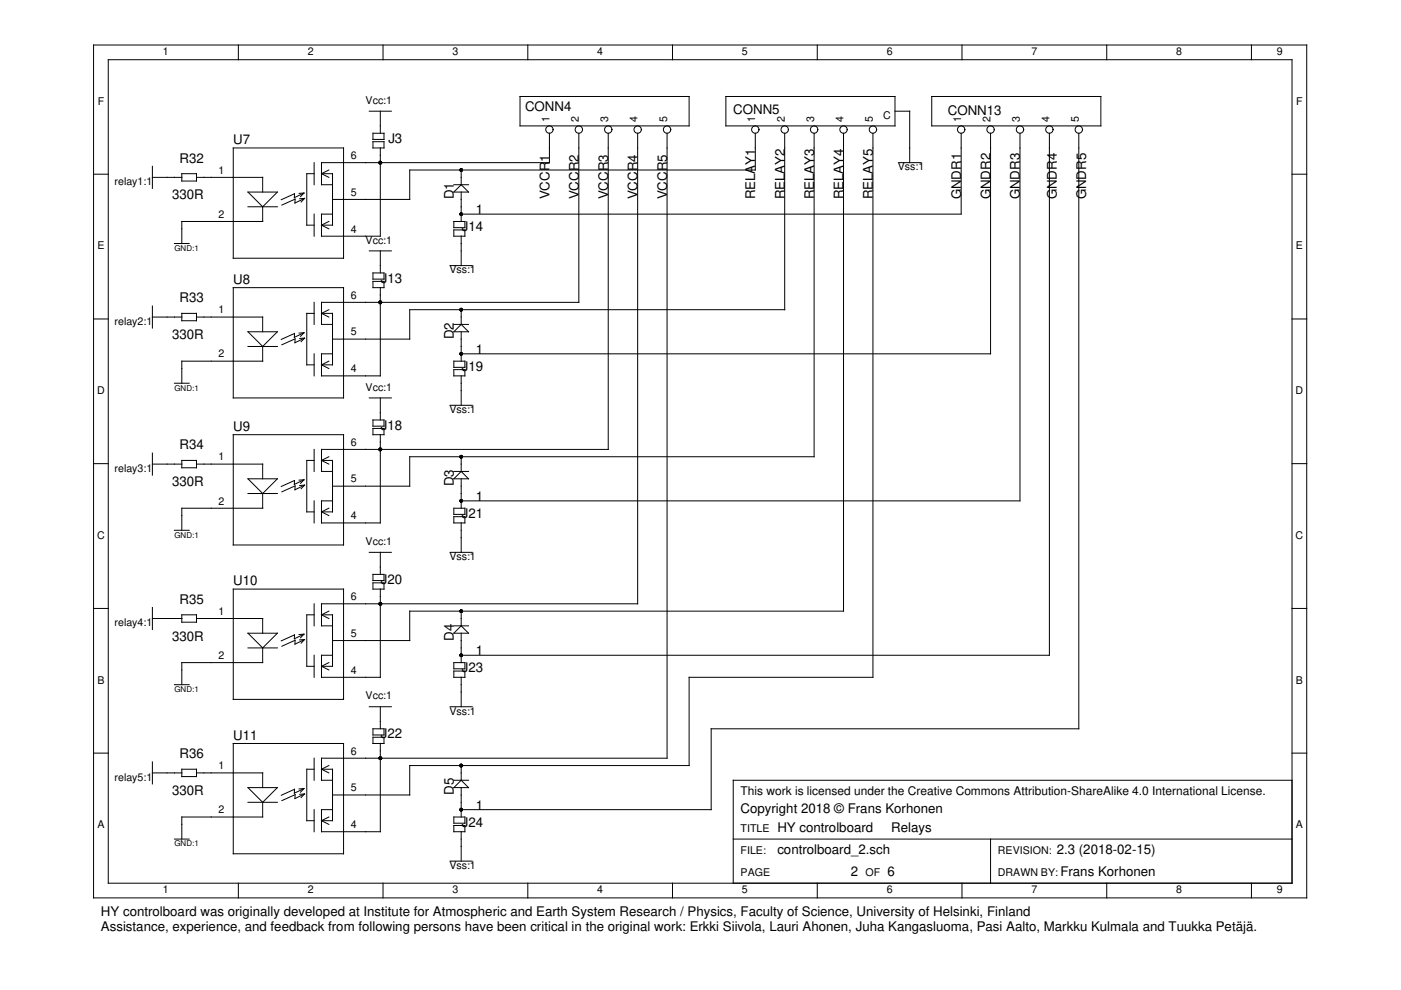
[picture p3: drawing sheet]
<svg xmlns="http://www.w3.org/2000/svg" width="297mm" height="210mm" viewBox="0 0 297 210" stroke-linecap="round" stroke-linejoin="round" font-family="sans-serif">
<g fill="none" stroke="#000" stroke-width=".21">
<path d="M19.8 9.5h257.3v180.9h-257.3zM23 12.7h250.9v174.6h-250.9zM50.5 9.5v3.2M81.2 9.5v3.2M111.9 9.5v3.2M142.6 9.5v3.2M173.3 9.5v3.2M204 9.5v3.2M234.7 9.5v3.2M265.3 9.5v3.2M19.8 36.9h3.2M32.3 37.6h6.3"/>
<path d="M32.3 35.3v4.6M38.5 36.8h3.2v1.6h-3.2zM41.7 37.6h14v3.1M49.5 31.4h23.3v23.4h-23.3zM66.6 36.8h-1.6v10.9h1.6M66.6 34.5v4.7M68.2 36.8h2.3v10.9h-2.3M68.2 36.8l1.5 .8M69.7 36l-1.5 .8M78.3 23.6h4.7M79.1 30h2.3v1.4h-2.3zM79.1 28.3h2.3v1.3h-2.3z"/>
<path d="M80.6 31.3v18.8h-12.4v-4.7h2.3M80.6 23.6v4.7M96.2 39.2h3.1M97.8 36v3.2M110.3 20.5h35.8v6.2h-35.8zM116.5 28.3v6.2h-48.3v4.7h2.3M122.7 28.3v35.8h-54.5v4.7h2.3M129 28.3v67h-60.8v4.7h2.3M135.2 28.3v99.7h-67v4.7h2.3M141.4 28.3v132.5h-73.2v4.6h2.3M153.9 20.5h35.9v6.2h-35.9zM160.1 28.3v7.7h-73.2v6.3h-16.4"/>
<path d="M166.4 28.3v37.4h-79.5v6.2h-16.4M172.6 28.3v68.5h-85.7v6.3h-16.4M178.8 28.3v101.3h-91.9v6.2h-16.4M185.1 28.3v115.3h-39v18.7h-59.2v6.3h-16.4M189.8 23.6h3.1v10.9M190.5 34.5h4.7M197.5 20.5h35.9v6.2h-35.9zM203.8 28.3v17.1h-106M210 28.3v46.7h-112.2M216.3 28.3v77.9h-118.5M222.5 28.3v110.6h-124.7M228.7 28.3v126.2h-77.9v17.2h-53"/>
<path d="M273.9 36.9h3.2M37 51.6h3.1M52.6 40.7h6.2l-3.1 3.1zM52.6 43.8h6.2M55.7 43.8v3.2h-17.2v4.6M63.4 41l1.1-.1-2.1 1v-.8l-2.8 1.2M63.5 42.1h1.1l-2.1 .9 .1-.8-2.8 1.3M64.4 41l-.7 .7M64.5 42.1l-.7 .7M66.6 45.4v4.7M68.2 47.7l1.5 .8M69.7 47l-1.5 .7"/>
<path d="M78.3 53.2h4.7M79.1 57.9h2.3v1.3h-2.3zM79.1 59.7h2.3v1.3h-2.3zM80.6 53.2v4.7M95.4 56.3h4.7M96.2 40.7l1.6-1.5 1.5 1.5zM96.2 47h2.4v1.3h-2.4zM96.2 48.8h2.4v1.3h-2.4zM97.8 40.7v6.3M97.8 50v6.3M19.8 67.6h3.2M32.3 64.9v4.7"/>
<path d="M32.3 67.2h6.3M38.5 66.4h3.2v1.6h-3.2zM41.7 67.2h14v3.1M49.5 61h23.3v23.4h-23.3zM52.6 70.3h6.2l-3.1 3.2zM52.6 73.5h6.2M55.7 73.5v3.1h-17.2v4.7M63.4 70.6l1.1-.1-2.1 1v-.8l-2.8 1.3M63.5 71.8l1.1-.1-2.1 1 .1-.9-2.8 1.3M64.4 70.6l-.7 .7M64.5 71.7l-.7 .7M66.6 66.4h-1.6v11h1.6"/>
<path d="M66.6 64.1v4.7M66.6 75v4.7M68.2 66.4h2.3v11h-2.3M68.2 66.4l1.5 .8M68.2 77.4l1.5 .7M69.7 65.7l-1.5 .7M69.7 76.6l-1.5 .8M80.6 61v18.7h-12.4v-4.7h2.3M96.2 76.6h2.4v1.3h-2.4zM96.2 78.4h2.4v1.3h-2.4zM96.2 70.3l1.6-1.5 1.5 1.5zM96.2 68.8h3.1"/>
<path d="M97.8 65.7v3.1M97.8 70.3v6.3M97.8 79.7v6.2M273.9 67.6h3.2M19.8 98.3h3.2M32.3 96.1v4.6M32.3 98.4h6.3M37 81.3h3.1M38.5 97.6h3.2v1.6h-3.2zM41.7 98.4h14v3.1M49.5 92.2h23.3v23.3h-23.3zM66.6 97.6h-1.6v10.9h1.6"/>
<path d="M66.6 95.3v4.7M68.2 97.6h2.3v10.9h-2.3M68.2 97.6l1.5 .8M69.7 96.8l-1.5 .8M78.3 84.4h4.7M79.1 89h2.3v1.4h-2.3zM79.1 90.8h2.3v1.4h-2.3zM80.6 92.1v18.8h-12.4v-4.7h2.3M80.6 84.4v4.6M95.4 85.9h4.7M96.2 100h3.1M97.8 96.8v3.2"/>
<path d="M97.8 100l1.5 1.5h-3.1zM273.9 98.3h3.2M37 112.4h3.1M52.6 101.5h6.2l-3.1 3.1zM52.6 104.6h6.2M55.7 104.6v3.2h-17.2v4.6M63.4 101.8l1.1-.1-2.1 1v-.8l-2.8 1.2M63.5 102.9h1.1l-2.1 .9 .1-.8-2.8 1.3M64.4 101.8l-.7 .7M64.5 102.9l-.7 .7M66.6 106.2v4.7M68.2 108.5l1.5 .8"/>
<path d="M69.7 107.8l-1.5 .7M78.3 117.1h4.7M80.6 117.1v4.7M95.4 117.1h4.7M96.2 107.8h2.4v1.3h-2.4zM96.2 109.5h2.4v1.4h-2.4zM97.8 101.5v6.3M97.8 110.8v6.3M19.8 129h3.2M32.3 128.8v4.7M32.3 131.1h6.3M38.5 130.4h3.2v1.5h-3.2z"/>
<path d="M41.7 131.1h14v3.2M49.5 124.9h23.3v23.4h-23.3zM52.6 134.3h6.2l-3.1 3.1zM52.6 137.4h6.2M55.7 137.4v3.1h-17.2v4.7M63.4 134.5h1.1l-2.1 .9v-.8l-2.8 1.3M63.5 135.7l1.1-.1-2.1 1 .1-.8-2.8 1.2M64.4 134.5l-.7 .7M64.5 135.6l-.7 .8M66.6 130.4h-1.6v10.9h1.6M66.6 128v4.7M66.6 138.9v4.7"/>
<path d="M68.2 130.4h2.3v10.9h-2.3M68.2 130.4l1.5 .7M69.7 129.6l-1.5 .8M79.1 121.8h2.3v1.3h-2.3zM79.1 123.6h2.3v1.3h-2.3zM80.6 124.9v18.7h-12.4v-4.7h2.3M96.2 134.3l1.6-1.6 1.5 1.6zM96.2 132.7h3.1M97.8 129.6v3.1M97.8 134.3v6.2M273.9 129h3.2M19.8 159.7h3.2"/>
<path d="M37 145.2h3.1M49.5 157.6h23.3v23.4h-23.3zM68.2 141.3l1.5 .7M69.7 140.5l-1.5 .8M78.3 149.8h4.7M79.1 154.5h2.3v1.3h-2.3zM79.1 156.3h2.3v1.3h-2.3zM80.6 157.6v18.7h-12.4v-4.6h2.3M80.6 149.8v4.7M95.4 149.8h4.7M96.2 140.5h2.4v1.3h-2.4zM96.2 142.3h2.4v1.3h-2.4z"/>
<path d="M97.8 143.6v6.2M273.9 159.7h3.2M32.3 161.5v4.7M32.3 163.9h6.3M37 177.9h3.1M38.5 163.1h3.2v1.6h-3.2zM41.7 163.9h14v3.1M52.6 167h6.2l-3.1 3.1zM52.6 170.1h6.2M55.7 170.1v3.1h-17.2v4.7M63.4 167.3l1.1-.1-2.1 1v-.8l-2.8 1.2M63.5 168.4l1.1-.1-2.1 1 .1-.8-2.8 1.3"/>
<path d="M64.4 167.2l-.7 .8M64.5 168.4l-.7 .7M66.6 163.1h-1.6v10.9h1.6M66.6 160.8v4.6M66.6 171.7v4.6M68.2 163.1h2.3v10.9h-2.3M68.2 163.1l1.5 .8M68.2 174l1.5 .8M69.7 162.3l-1.5 .8M69.7 173.2l-1.5 .8M96.2 165.4h3.1M96.2 173.2h2.4v1.3h-2.4z"/>
<path d="M96.2 175h2.4v1.3h-2.4zM96.2 167l1.6-1.6 1.5 1.6zM97.8 162.3v3.1M97.8 167v6.2M97.8 176.3v6.3M155.5 177.9h118.4M210 177.9v9.4M273.9 165.4h-118.4v21.9M50.5 187.3v3.1M81.2 187.3v3.1M95.4 182.6h4.7M111.9 187.3v3.1"/>
<path d="M142.6 187.3v3.1M173.3 187.3v3.1M204 187.3v3.1M234.7 187.3v3.1M265.3 187.3v3.1"/>
<circle cx="116.5" cy="27.5" r=".78"/>
<circle cx="122.7" cy="27.5" r=".78"/>
<circle cx="129" cy="27.5" r=".78"/>
<circle cx="135.2" cy="27.5" r=".78"/>
<circle cx="141.4" cy="27.5" r=".78"/>
<circle cx="160.1" cy="27.5" r=".78"/>
<circle cx="166.4" cy="27.5" r=".78"/>
<circle cx="172.6" cy="27.5" r=".78"/>
<circle cx="178.8" cy="27.5" r=".78"/>
<circle cx="185.1" cy="27.5" r=".78"/>
<circle cx="203.8" cy="27.5" r=".78"/>
<circle cx="210" cy="27.5" r=".78"/>
<circle cx="216.3" cy="27.5" r=".78"/>
<circle cx="222.5" cy="27.5" r=".78"/>
<circle cx="228.7" cy="27.5" r=".78"/>
</g>
<g fill="#000">
<circle cx="80.6" cy="34.5" r=".39"/>
<circle cx="97.8" cy="36" r=".39"/>
<circle cx="97.8" cy="45.4" r=".39"/>
<circle cx="80.6" cy="64.1" r=".39"/>
<circle cx="97.8" cy="75" r=".39"/>
<circle cx="97.8" cy="65.7" r=".39"/>
<circle cx="80.6" cy="95.3" r=".39"/>
<circle cx="97.8" cy="96.8" r=".39"/>
<circle cx="97.8" cy="106.2" r=".39"/>
<circle cx="80.6" cy="128" r=".39"/>
<circle cx="97.8" cy="138.9" r=".39"/>
<circle cx="97.8" cy="129.6" r=".39"/>
<circle cx="80.6" cy="160.8" r=".39"/>
<circle cx="97.8" cy="162.3" r=".39"/>
<circle cx="97.8" cy="171.7" r=".39"/>
</g>
<g font-size="2.8">
<text x="111.3" y="23.6">CONN4</text>
<text x="155.5" y="24.1">CONN5</text>
<text x="200.9" y="24.4">CONN13</text>
<text x="38.1" y="34.5">R32</text>
<text x="49.5" y="30.6">U7</text>
<text x="82.3" y="30.3">J3</text>
<text x="36.5" y="42.3">330R</text>
<text x="96.2" y="42.3" transform="rotate(-90 96.2 42.3)">D1</text>
<text x="100.9" y="45.4">1</text>
<text x="116.5" y="42.3" transform="rotate(-90 116.5 42.3)">VCCR1</text>
<text x="122.7" y="42.3" transform="rotate(-90 122.7 42.3)">VCCR2</text>
<text x="129" y="42.3" transform="rotate(-90 129 42.3)">VCCR3</text>
<text x="135.2" y="42.3" transform="rotate(-90 135.2 42.3)">VCCR4</text>
<text x="141.4" y="42.3" transform="rotate(-90 141.4 42.3)">VCCR5</text>
<text x="160.1" y="42.3" transform="rotate(-90 160.1 42.3)">RELAY1</text>
<text x="166.4" y="42.3" transform="rotate(-90 166.4 42.3)">RELAY2</text>
<text x="172.6" y="42.3" transform="rotate(-90 172.6 42.3)">RELAY3</text>
<text x="178.8" y="42.3" transform="rotate(-90 178.8 42.3)">RELAY4</text>
<text x="185.1" y="42.3" transform="rotate(-90 185.1 42.3)">RELAY5</text>
<text x="203.8" y="42.3" transform="rotate(-90 203.8 42.3)">GNDR1</text>
<text x="210" y="42.3" transform="rotate(-90 210 42.3)">GNDR2</text>
<text x="216.3" y="42.3" transform="rotate(-90 216.3 42.3)">GNDR3</text>
<text x="224" y="42.3" transform="rotate(-90 224 42.3)">GNDR4</text>
<text x="230.3" y="42.3" transform="rotate(-90 230.3 42.3)">GNDR5</text>
<text x="97.9" y="49">J14</text>
<text x="80.8" y="59.9">J13</text>
<text x="38.1" y="64.1">R33</text>
<text x="49.5" y="60.2">U8</text>
<text x="36.5" y="71.9">330R</text>
<text x="96.2" y="71.9" transform="rotate(-90 96.2 71.9)">D2</text>
<text x="100.9" y="75">1</text>
<text x="97.9" y="78.6">J19</text>
<text x="38.1" y="95.3">R34</text>
<text x="49.5" y="91.4">U9</text>
<text x="80.8" y="91.1">J18</text>
<text x="36.5" y="103.1">330R</text>
<text x="96.2" y="103.1" transform="rotate(-90 96.2 103.1)">D3</text>
<text x="100.9" y="106.2">1</text>
<text x="97.9" y="109.8">J21</text>
<text x="49.5" y="124.1">U10</text>
<text x="80.8" y="123.8">J20</text>
<text x="38.1" y="128">R35</text>
<text x="36.5" y="135.8">330R</text>
<text x="96.2" y="135.8" transform="rotate(-90 96.2 135.8)">D4</text>
<text x="97.9" y="142.5">J23</text>
<text x="100.9" y="138.9">1</text>
<text x="38.1" y="160.8">R36</text>
<text x="49.5" y="156.9">U11</text>
<text x="80.8" y="156.6">J22</text>
<text x="36.5" y="168.6">330R</text>
<text x="96.2" y="168.6" transform="rotate(-90 96.2 168.6)">D5</text>
<text x="100.9" y="171.7">1</text>
<text x="157" y="172.4">Copyright 2018 © Frans Korhonen</text>
<text x="97.9" y="175.3">J24</text>
<text x="164.8" y="176.3">HY controlboard</text>
<text x="189" y="176.3">Relays</text>
<text x="164.8" y="181">controlboard_2.sch</text>
<text x="180.4" y="185.7">2</text>
<text x="188.2" y="185.7">6</text>
<text x="224" y="181">2.3 (2018-02-15)</text>
<text x="224.8" y="185.7">Frans Korhonen</text>
<text x="21.4" y="194.2">HY controlboard was originally developed at Institute for Atmospheric and Earth System Research / Physics, Faculty of Science, University of Helsinki, Finland</text>
<text x="21.4" y="197.4">Assistance, experience, and feedback from following persons have been critical in the original work: Erkki Siivola, Lauri Ahonen, Juha Kangasluoma, Pasi Aalto, Markku Kulmala and Tuukka Petäjä.</text>
</g>
<text font-size="2.5" x="157" y="168.6">This work is licensed under the Creative Commons Attribution-ShareAlike 4.0 International License.</text>
<g font-size="2.3">
<text x="34.6" y="11.7">1</text>
<text x="65.2" y="11.7">2</text>
<text x="95.9" y="11.7">3</text>
<text x="126.6" y="11.7">4</text>
<text x="157.3" y="11.7">5</text>
<text x="188" y="11.7">6</text>
<text x="218.7" y="11.7">7</text>
<text x="249.4" y="11.7">8</text>
<text x="270.7" y="11.7">9</text>
<text x="20.7" y="22.2">F</text>
<text x="77.5" y="22">Vcc:1</text>
<text x="274.8" y="22.2">F</text>
<text x="116.5" y="25.9" transform="rotate(-90 116.5 25.9)">1</text>
<text x="122.7" y="25.9" transform="rotate(-90 122.7 25.9)">2</text>
<text x="129" y="25.9" transform="rotate(-90 129 25.9)">3</text>
<text x="135.2" y="25.9" transform="rotate(-90 135.2 25.9)">4</text>
<text x="141.4" y="25.9" transform="rotate(-90 141.4 25.9)">5</text>
<text x="160.1" y="25.9" transform="rotate(-90 160.1 25.9)">1</text>
<text x="166.4" y="25.9" transform="rotate(-90 166.4 25.9)">2</text>
<text x="172.6" y="25.9" transform="rotate(-90 172.6 25.9)">3</text>
<text x="178.8" y="25.9" transform="rotate(-90 178.8 25.9)">4</text>
<text x="185.1" y="25.9" transform="rotate(-90 185.1 25.9)">5</text>
<text x="187.3" y="25.3">C</text>
<text x="203.8" y="25.9" transform="rotate(-90 203.8 25.9)">1</text>
<text x="210" y="25.9" transform="rotate(-90 210 25.9)">2</text>
<text x="216.3" y="25.9" transform="rotate(-90 216.3 25.9)">3</text>
<text x="222.5" y="25.9" transform="rotate(-90 222.5 25.9)">4</text>
<text x="228.7" y="25.9" transform="rotate(-90 228.7 25.9)">5</text>
<text x="74.4" y="33.7">6</text>
<text x="24.3" y="39.3">relay1:1</text>
<text x="46.3" y="36.8">1</text>
<text x="74.4" y="41.5">5</text>
<text x="190.4" y="36.1">Vss:1</text>
<text x="46.3" y="46.2">2</text>
<text x="20.6" y="52.9">E</text>
<text x="74.4" y="49.3">4</text>
<text x="77.5" y="51.6">Vcc:1</text>
<text x="274.7" y="52.9">E</text>
<text x="95.3" y="58">Vss:1</text>
<text x="74.4" y="63.3">6</text>
<text x="24.3" y="68.9">relay2:1</text>
<text x="46.3" y="66.4">1</text>
<text x="74.4" y="71.1">5</text>
<text x="46.3" y="75.8">2</text>
<text x="20.6" y="83.6">D</text>
<text x="74.4" y="78.9">4</text>
<text x="77.5" y="82.8">Vcc:1</text>
<text x="274.7" y="83.6">D</text>
<text x="95.3" y="87.6">Vss:1</text>
<text x="74.4" y="94.5">6</text>
<text x="24.3" y="100.1">relay3:1</text>
<text x="46.3" y="97.6">1</text>
<text x="46.3" y="107">2</text>
<text x="74.4" y="102.3">5</text>
<text x="74.4" y="110.1">4</text>
<text x="20.6" y="114.3">C</text>
<text x="77.5" y="115.5">Vcc:1</text>
<text x="95.3" y="118.8">Vss:1</text>
<text x="274.7" y="114.3">C</text>
<text x="46.3" y="130.4">1</text>
<text x="74.4" y="127.2">6</text>
<text x="24.3" y="132.8">relay4:1</text>
<text x="74.4" y="135">5</text>
<text x="46.3" y="139.7">2</text>
<text x="74.4" y="142.8">4</text>
<text x="20.6" y="144.9">B</text>
<text x="77.5" y="148.3">Vcc:1</text>
<text x="274.7" y="144.9">B</text>
<text x="95.3" y="151.5">Vss:1</text>
<text x="74.4" y="160">6</text>
<text x="24.3" y="165.5">relay5:1</text>
<text x="46.3" y="163.1">1</text>
<text x="74.4" y="167.8">5</text>
<text x="46.3" y="172.4">2</text>
<text x="20.6" y="175.6">A</text>
<text x="74.4" y="175.6">4</text>
<text x="157" y="176.3">TITLE</text>
<text x="274.7" y="175.6">A</text>
<text x="95.3" y="184.2">Vss:1</text>
<text x="157" y="181">FILE:</text>
<text x="157" y="185.7">PAGE</text>
<text x="183.5" y="185.7">OF</text>
<text x="211.6" y="181">REVISION:</text>
<text x="211.6" y="185.7">DRAWN BY:</text>
<text x="34.6" y="189.4">1</text>
<text x="65.2" y="189.4">2</text>
<text x="95.9" y="189.4">3</text>
<text x="126.6" y="189.4">4</text>
<text x="157.3" y="189.4">5</text>
<text x="188" y="189.4">6</text>
<text x="218.7" y="189.4">7</text>
<text x="249.4" y="189.4">8</text>
<text x="270.7" y="189.4">9</text>
</g>
<g font-size="1.7">
<text x="37" y="53.2">GND:1</text>
<text x="37" y="82.8">GND:1</text>
<text x="37" y="114">GND:1</text>
<text x="37" y="146.7">GND:1</text>
<text x="37" y="179.5">GND:1</text>
</g>
</svg>
